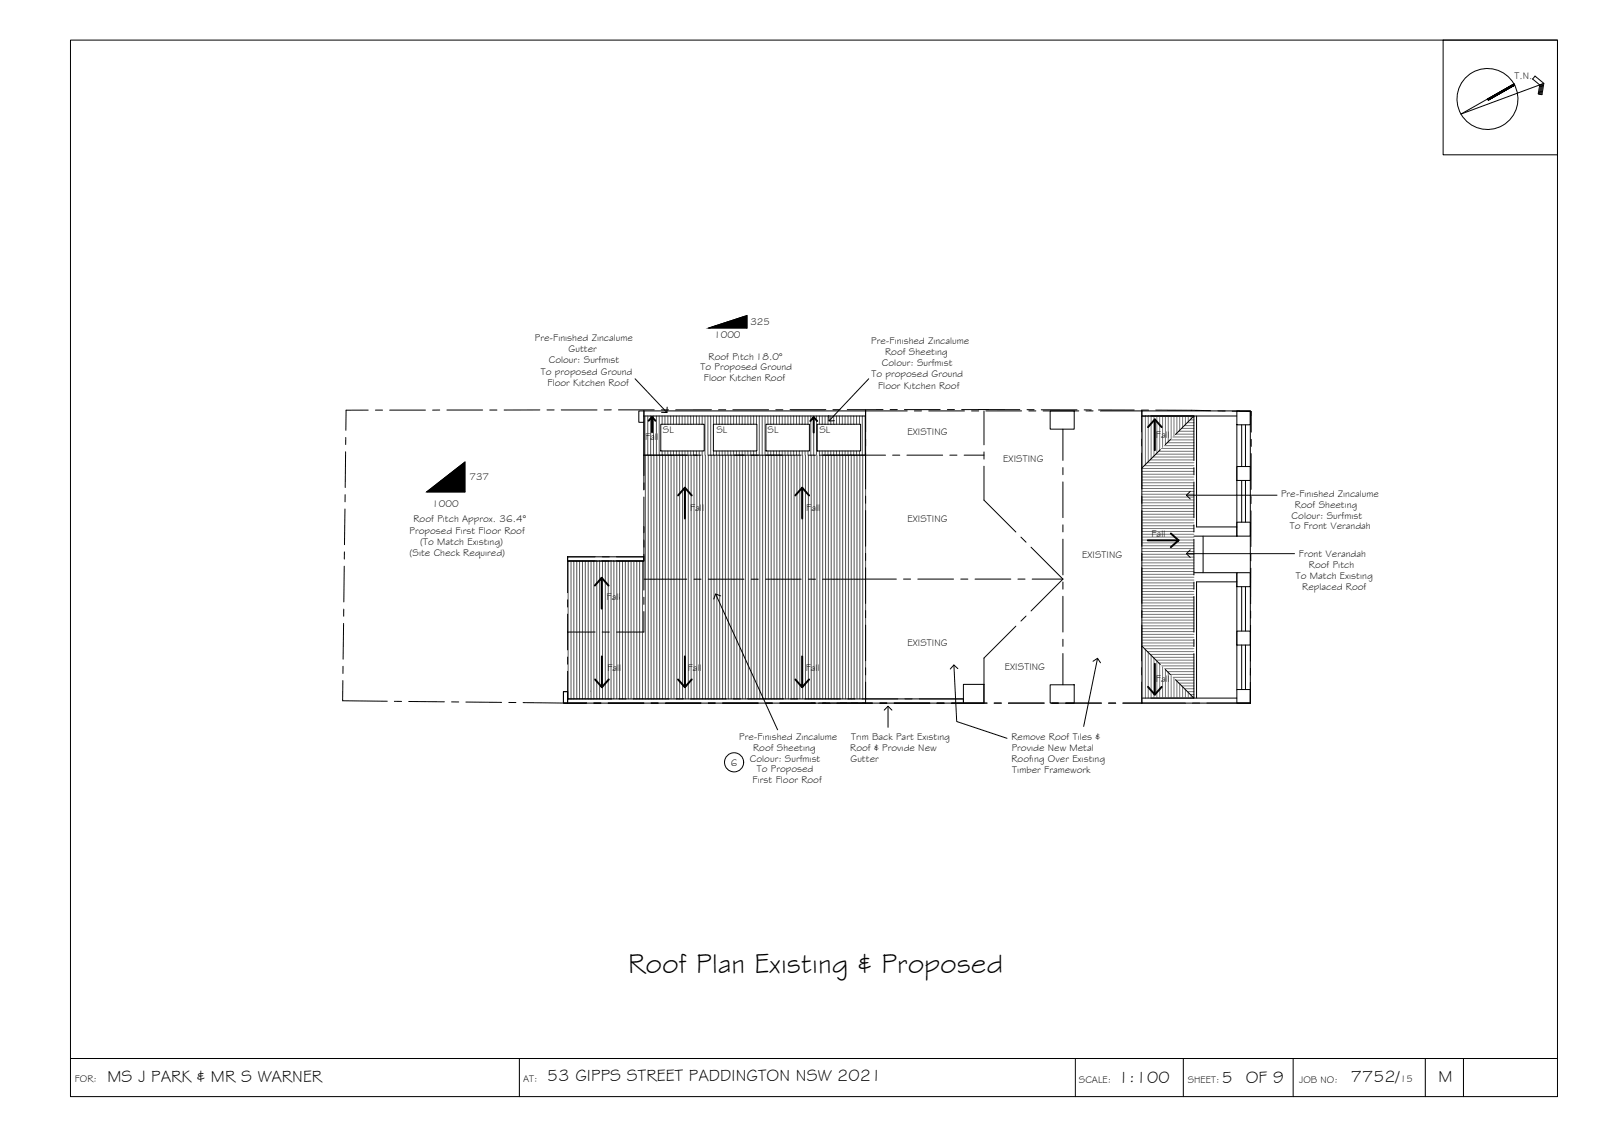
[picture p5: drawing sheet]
<svg xmlns="http://www.w3.org/2000/svg" width="420mm" height="297mm" viewBox="0 0 420 297" stroke-linecap="round" stroke-linejoin="round" font-family="sans-serif">
<!-- layer: HATCH -->
<g fill="none" stroke="#545454" stroke-width=".26">
<path d="M169.1 109.1v10.2M169.3 119.4v63.8M169.9 109.1v10.2M170 119.4v63.8M170.7 109.1v10.2M170.8 119.4v63.8M171.4 109.1v10.2M171.5 119.4v63.8M172.2 109.1v10.2M172.3 119.4v63.8M172.9 109.1v10.2M173 119.4v63.8"/>
<path d="M173.7 109.1v2.1M173.7 118.2v1.1M173.8 119.4v63.8M174.4 109.1v2.1M174.4 118.2v1.1M174.5 119.4v63.8M175.2 109.1v2.1M175.2 118.2v1.1M175.3 119.4v63.8M175.9 109.1v2.1M175.9 118.2v1.1M176 119.4v63.8"/>
<path d="M176.6 109.1v2.1M176.6 118.2v1.1M176.8 119.4v63.8M177.4 109.1v2.1M177.4 118.2v1.1M177.5 119.4v63.8M178.1 109.1v2.1M178.1 118.2v1.1M178.3 119.4v63.8M178.9 109.1v2.1M178.9 118.2v1.1M179 119.4v63.8"/>
<path d="M179.6 109.1v2.1M179.6 118.2v1.1M179.8 119.4v63.8M180.4 109.1v2.1M180.4 118.2v1.1M180.5 119.4v63.8M181.2 109.1v2.1M181.2 118.2v1.1M181.3 119.4v63.8M181.9 109.1v2.1M181.9 118.2v1.1M182 119.4v63.8"/>
<path d="M182.7 109.1v2.1M182.7 118.2v1.1M182.8 119.4v63.8M183.4 109.1v2.1M183.4 118.2v1.1M183.5 119.4v63.8M184.2 109.1v2.1M184.2 118.2v1.1M184.3 119.4v63.8M184.9 109.1v10.2M185 119.4v63.8M185.7 109.1v10.2"/>
<path d="M185.8 119.4v63.8M186.4 109.1v10.2M186.5 119.4v63.8M187.1 109.1v2.1M187.1 118.2v1.1M187.3 119.4v63.8M187.9 109.1v2.1M187.9 118.2v1.1M188 119.4v63.8M188.6 109.1v2.1M188.6 118.2v1.1M188.8 119.4v63.8"/>
<path d="M189.4 109.1v2.1M189.4 118.2v1.1M189.5 119.4v63.8M190.1 109.1v2.1M190.1 118.2v1.1M190.3 119.4v63.8M190.9 109.1v2.1M190.9 118.2v1.1M191 119.4v63.8M191.7 109.1v2.1M191.7 118.2v1.1M191.8 119.4v63.8"/>
<path d="M192.4 109.1v2.1M192.4 118.2v1.1M192.5 119.4v63.8M193.2 109.1v2.1M193.2 118.2v1.1M193.3 119.4v63.8M193.9 109.1v2.1M193.9 118.2v1.1M194 119.4v63.8M194.7 109.1v2.1M194.7 118.2v1.1M194.8 119.4v63.8"/>
<path d="M195.4 109.1v2.1M195.4 118.2v1.1M195.5 119.4v63.8M196.2 109.1v2.1M196.2 118.2v1.1M196.3 119.4v63.8M196.9 109.1v2.1M196.9 118.2v1.1M197 119.4v63.8M197.7 109.1v2.1M197.7 118.2v1.1M197.8 119.4v63.8"/>
<path d="M198.4 109.1v2.1M198.4 118.2v1.1M198.5 119.4v63.8M199.1 109.1v10.2M199.3 119.4v63.8M199.9 109.1v10.2M200 119.4v63.8M200.6 109.1v10.2M200.8 119.4v63.8M201.4 109.1v2.1M201.4 118.2v1.1M201.5 119.4v63.8"/>
<path d="M202.1 109.1v2.1M202.1 118.2v1.1M202.3 119.4v63.8M202.9 109.1v2.1M202.9 118.2v1.1M203 119.4v63.8M203.7 109.1v2.1M203.7 118.2v1.1M203.8 119.4v63.8M204.4 109.1v2.1M204.4 118.2v1.1M204.5 119.4v63.8"/>
<path d="M205.2 109.1v2.1M205.2 118.2v1.1M205.3 119.4v63.8M205.9 109.1v2.1M205.9 118.2v1.1M206 119.4v63.8M206.7 109.1v2.1M206.7 118.2v1.1M206.8 119.4v63.8M207.4 109.1v2.1M207.4 118.2v1.1M207.5 119.4v63.8"/>
<path d="M208.2 109.1v2.1M208.2 118.2v1.1M208.3 119.4v63.8M208.9 109.1v2.1M208.9 118.2v1.1M209 119.4v63.8M209.6 109.1v2.1M209.6 118.2v1.1M209.8 119.4v63.8M210.4 109.1v2.1M210.4 118.2v1.1M210.5 119.4v63.8"/>
<path d="M211.1 109.1v2.1M211.1 118.2v1.1M211.3 119.4v63.8M211.9 109.1v2.1M211.9 118.2v1.1M212 119.4v63.8M212.6 109.1v10.2M212.8 119.4v63.8M213.4 109.1v10.2M213.5 119.4v63.8M214.2 109.1v10.2M214.3 119.4v63.8"/>
<path d="M214.9 109.1v2.1M214.9 118.2v1.1M215 119.4v63.8M215.7 109.1v2.1M215.7 118.2v1.1M215.8 119.4v63.8M216.4 109.1v2.1M216.4 118.2v1.1M216.5 119.4v63.8M217.2 109.1v2.1M217.2 118.2v1.1M217.3 119.4v63.8"/>
<path d="M217.9 109.1v2.1M217.9 118.2v1.1M218 119.4v63.8M218.7 109.1v2.1M218.7 118.2v1.1M218.8 119.4v63.8M219.4 109.1v2.1M219.4 118.2v1.1M219.5 119.4v63.8M220.2 109.1v2.1M220.2 118.2v1.1M220.3 119.4v63.8"/>
<path d="M220.9 109.1v2.1M220.9 118.2v1.1M221 119.4v63.8M221.6 109.1v2.1M221.6 118.2v1.1M221.8 119.4v63.8M222.4 109.1v2.1M222.4 118.2v1.1M222.5 119.4v63.8M223.1 109.1v2.1M223.1 118.2v1.1M223.3 119.4v63.8"/>
<path d="M223.9 109.1v2.1M223.9 118.2v1.1M224 119.4v63.8M224.6 109.1v2.1M224.6 118.2v1.1M224.8 119.4v63.8M225.4 109.1v2.1M225.4 118.2v1.1M225.5 119.4v63.8M226.2 109.1v10.2M226.3 119.4v63.8M226.9 109.1v10.2"/>
<path d="M227 119.4v63.8M149 147.1v36.1M149.8 147.1v36.1M150.5 147.1v36.1M151.3 147.1v36.1M152 147.1v36.1M152.8 147.1v36.1M153.5 147.1v36.1M154.3 147.1v36.1M155 147.1v36.1M155.8 147.1v36.1M156.5 147.1v36.1"/>
<path d="M157.3 147.1v36.1M158 147.1v36.1M158.8 147.1v36.1M159.5 147.1v36.1M160.3 147.1v36.1M161 147.1v36.1M161.8 147.1v36.1M162.5 147.1v36.1M163.3 147.1v36.1M164 147.1v36.1M164.8 147.1v36.1M165.5 147.1v36.1"/>
<path d="M166.3 147.1v36.1M167 147.1v36.1M167.8 147.1v36.1M168.5 147.1v36.1"/>
</g>
<g fill="none" stroke="#767676" stroke-width=".26">
<path d="M299.7 109.1v13.4M300.4 109.1v12.7M301.1 109.1v11.9M301.9 109.1v11.2M302.4 119.8h10.7M302.6 109.1v10.4M303.1 119.1h10M303.4 109.1v9.7M303.9 118.3h9.2M304.2 109.1v8.9M304.6 117.6h8.5M304.9 109.1v8.2"/>
<path d="M305.4 116.8h7.7M305.7 109.1v7.5M306.1 116.1h7M306.4 109.1v6.7M306.9 115.3h6.2M307.2 109.1v6M307.6 114.6h5.5M307.9 109.1v5.2M308.4 113.8h4.7M308.7 109.1v4.5M309.1 113.1h4M309.4 109.1v3.7"/>
<path d="M309.9 112.3h3.2M310.2 109.1v2.9M310.6 111.6h2.5M310.9 109.1v2.2M311.4 110.8h1.7M311.6 109.1v1.4M312.1 110.1h1M312.4 109.1v.7M312.9 109.3h.2M299.5 139.3h13.6M299.5 138.6h13.6M299.5 137.8h13.6"/>
<path d="M299.5 137.1h13.6M299.5 136.3h13.6M299.5 135.6h13.6M299.5 134.8h13.6M299.5 134.1h13.6M299.5 133.3h13.6M299.5 132.6h13.6M299.5 131.8h13.6M299.5 131.1h13.6M299.5 130.3h13.6M299.5 129.6h13.6M299.5 128.8h13.6"/>
<path d="M299.5 128.1h13.6M299.5 127.3h13.6M299.5 126.6h13.6M299.5 125.8h13.6M299.5 125.1h13.6M299.5 124.3h13.6M299.5 123.6h13.6M299.5 122.8h13.6M300.1 122.1h13M300.9 121.3h12.2M301.6 120.6h11.5M299.5 159.6h13.6"/>
<path d="M299.5 158.8h13.6M299.5 158.1h13.6M299.5 157.3h13.6M299.5 156.6h13.6M299.5 155.8h13.6M299.5 155.1h13.6M299.5 154.3h13.6M299.5 153.6h13.6M299.5 152.8h13.6M299.5 152.1h13.6M299.5 151.3h13.6M299.5 150.6h13.6"/>
<path d="M299.5 149.8h13.6M299.5 149.1h13.6M299.5 148.3h13.6M299.5 147.6h13.6M299.5 146.8h13.6M299.5 146.1h13.6M299.5 145.3h13.6M299.5 144.6h13.6M299.5 143.8h13.6M299.5 143.1h13.6M299.5 142.3h13.6M299.5 141.6h13.6"/>
<path d="M299.5 140.8h13.6M299.5 140.1h13.6M299.5 169.3h13.6M299.5 168.6h13.6M299.5 167.8h13.6M299.5 167.1h13.6M299.5 166.3h13.6M299.5 165.6h13.6M299.5 164.8h13.6M299.5 164.1h13.6M299.5 163.3h13.6M299.5 162.6h13.6"/>
<path d="M299.5 161.8h13.6M299.5 161.1h13.6M299.5 160.3h13.6M299.7 169.6v13.4M300.2 170.1h12.9M300.4 170.3v12.7M300.9 170.8h12.2M301.1 171v12M301.7 171.6h11.4M301.9 171.8v11.2M302.4 172.3h10.7M302.6 172.5v10.5"/>
<path d="M303.2 173.1h9.9M303.4 173.3v9.7M303.9 173.8h9.2M304.2 174v9M304.7 174.6h8.4M304.9 174.8v8.2M305.4 175.3h7.7M305.7 175.5v7.5M306.2 176.1h6.9M306.4 176.3v6.7M306.9 176.8h6.2M307.2 177.1v5.9"/>
<path d="M307.7 177.6h5.4M307.9 177.8v5.2M308.4 178.3h4.7M308.7 178.6v4.4M309.2 179.1h3.9M309.4 179.3v3.7M309.9 179.8h3.2M310.2 180.1v2.9M310.7 180.6h2.4M310.9 180.8v2.2M311.4 181.3h1.7M311.6 181.6v1.4"/>
<path d="M312.2 182.1h.9M312.4 182.3v.7M312.9 182.8h.2"/>
</g>
<!-- layer: NEWWORK -->
<path d="M168.9 107.7h-1.4v3h1.4M168.9 107.7h58.1v11.7M168.9 107.7v11.7M168.9 109.1h58.1M148.9 146h20v1.1h-20zM147.8 181.3h1.1v3h-1.1zM148.9 183.2h103.8v1.1h-103.8" fill="none" stroke="#000" stroke-width=".26"/>
<!-- layer: BOUNDARY -->
<g fill="none" stroke="#000" stroke-width=".26">
<path d="M90.6 118.4l-.1 9.4M90.7 114.7v1.9M96.6 107.5h-5.8l-.1 5.3M98.5 107.5h1.8M102.2 107.5h9.4M115.3 107.5h-1.8M117.2 107.5h9.4M128.4 107.5h1.9M141.6 107.5h-9.4M143.5 107.5h1.8M147.2 107.5h9.4M160.3 107.5h-1.8"/>
<path d="M162.2 107.5h9.4M173.4 107.5h1.9M186.6 107.4l-9.4 .1M188.5 107.4h1.8M192.2 107.4h9.4M203.5 107.4h1.8M207.2 107.4h9.4M218.4 107.4h1.9M231.6 107.4h-9.4M233.5 107.4h1.8M237.2 107.4h9.4M248.5 107.4h1.8"/>
<path d="M252.2 107.4h15.3M269.4 107.4h1.8M273.1 107.4l9.4 .1M284.3 107.5h1.9M288.1 107.5h9.4M299.3 107.5h1.9M303.1 107.5l14.4 .2M319.4 107.7l1.9 .1M323.2 107.8l5 .1v5.4M328.1 118.9v9.4M328.2 115.2v1.8M90.5 133.4l-.2 9.4"/>
<path d="M90.5 129.7v1.9M328.1 133.9v9.4M328.1 130.2v1.9M90.2 159.7l-.1 1.9M90.3 148.4l-.1 9.4M90.3 144.7v1.9M328 145.2v1.9M328 148.9v9.4M89.9 178.4v5.3l11.7 .1M90 174.7l-.1 1.9M90.1 163.4l-.1 9.4M327.9 178.9v5.4h-11.4"/>
<path d="M328 175.2l-.1 1.9M328 163.9v9.4M328 160.2v1.8M103.4 183.9h1.9M107.2 183.9l9.4 .1M118.4 184h1.9M122.2 184.1h9.4M133.4 184.2h1.9M137.2 184.2l16.7 .1M155.7 184.3h1.9M159.5 184.3h9.4M170.7 184.3h1.9"/>
<path d="M174.5 184.3h9.4M185.7 184.3h1.9M189.5 184.3h9.4M200.7 184.3h1.9M204.5 184.3h9.4M215.7 184.3h1.9M219.5 184.3h9.4M230.7 184.3h1.9M234.5 184.3h9.4M245.7 184.3h1.9M249.5 184.3h9.4M260.7 184.3h1.9"/>
<path d="M264.5 184.3h9.4M275.7 184.3h1.9M279.5 184.3h9.4M290.8 184.3h1.8M294.5 184.3h16.4M312.8 184.3h1.8"/>
</g>
<!-- layer: EXISTING -->
<g fill="none" stroke="#000" stroke-width=".26">
<path d="M299.5 107.7h28.4v76.6h-28.4zM301.8 109.1h22.6M313.8 109.1v29h10.6M324.4 107.7h3.5v3.7h-3.5zM324.4 111.4v29.2M325.7 111.4v10.9M326.7 111.4v10.9M324.4 136.9h3.5v3.7h-3.5zM324.4 122.3h3.5v3.7h-3.5zM325.7 126v10.9M326.7 126v10.9M313.1 150.1h11.3v30.7"/>
<path d="M313.1 140.6h11.3M315.5 140.6v9.5M324.4 150.1h3.5v3.7h-3.5zM324.4 152.5h-10.6v30.5M325.7 153.8v11.7M326.7 153.8v11.7M324.4 165.5h3.5v3.6h-3.5zM325.7 169.1v11.7M326.7 169.1v11.7M301.8 183h22.6M324.4 180.8h3.5v3.5h-3.5z"/>
</g>
<!-- layer: ROOFPLAN EXIST. -->
<g fill="none" stroke="#000" stroke-width=".26">
<path d="M227 107.7h.1M227 107.7h10.9M227 119.3h5.2M227 107.7v5.5M227 115.1v1.9M227 118.8v9.4M234.1 119.3h1.9M237.9 119.3h9.3M239.8 107.7h1.9M243.6 107.7h9.3M249.1 119.3h1.9M252.9 119.3h5.2"/>
<path d="M254.8 107.7h1.9M258.1 107.7v8.9M258.1 118.5v1.9M258.6 107.7h9.3M269.8 107.7h1.9M273.6 107.7h9.3M275.4 107.7h6.3v4.8h-6.3zM278.8 112.5v8.2M284.8 107.7h1.9M288.6 107.7h10.9v5.5M299.5 115.1v1.9M299.5 118.8v9.4"/>
<path d="M227 130.1v1.9M227 133.8v9.4M258.1 122.2v8.9l8.3 8.4M278.8 122.6v1.9M278.8 126.3v9.4M278.8 137.6v1.9M299.5 130.1v1.9M299.5 133.8v9.4M156.1 146h-7.2v1.1M157.9 146h1.9M161.7 146h7.2M227 151.8h8.1"/>
<path d="M227 145.1v1.9M227 148.8v9.4M237 151.8h1.8M240.7 151.8h9.4M252 151.8h1.8M255.7 151.8h9.4M267 151.8h1.8M267.8 140.8l1.3 1.3M270.4 143.5l8.4 8.3M270.7 151.8h8.1M278.8 141.3v9.4M278.8 152.6v1.9"/>
<path d="M278.8 156.3v9.4M278.8 151.8l-8.4 8.4M299.5 145.1v1.9M299.5 148.8v9.4M227 160.1v1.9M227 163.8v9.4M227 175.1v1.9M227 178.8v5.5M252.7 179.4h5.4v4.9h-5.4zM266.4 164.2l-8.3 8.3v11.8M269.1 161.5l-1.3 1.3M275.4 179.5h6.3v4.8h-6.3z"/>
<path d="M278.8 167.6v1.9M278.8 171.3v8.2M299.5 160.1v1.9M299.5 163.8v9.4M299.5 175.1v1.9M299.5 178.8v5.5h-5M155.7 184.3h1.9M159.5 184.3h9.4M160.5 183.2h-11.6v-1.9h-1.1v3h6.1M162.3 183.2h1.9M166.1 183.2h9.4M170.7 184.3h1.9"/>
<path d="M174.5 184.3h9.4M177.3 183.2h1.9M181.1 183.2h9.4M185.7 184.3h1.9M189.5 184.3h9.4M192.3 183.2h1.9M196.1 183.2h9.4M200.7 184.3h1.9M204.5 184.3h9.4M207.3 183.2h1.9M211.1 183.2h9.4M214.7 184.3h4.7"/>
<path d="M219.5 184.3h9.4M222.3 183.2h1.9M226.1 183.2h9.4M230.7 184.3h1.9M234.5 184.3h9.4M237.3 183.2h1.9M241.1 183.2h11.6M245.7 184.3h1.9M249.5 184.3h9.4M260.7 184.3h1.9M264.5 184.3h9.4M275.7 184.3h1.9"/>
<path d="M279.5 184.3h9.4M290.8 184.3h1.8"/>
</g>
<!-- layer: BORDER -->
<g fill="none" stroke="#000" stroke-width=".26">
<path d="M18.5 10.5h390v277h-390zM378.5 10.5h30v30.1h-30zM397.3 22.3l-7 4M404.1 22.2l-.4 2.5M404.4 22.1l-.5 2.7M404.7 22l-.5 2.8M404.9 21.9l-.5 2.9-1-.1 .4-2.4-1.8-1.6 .6-.7 2.3 1.9-21.7 8 13.9-7.9M18.5 277.5h390M136.2 277.5v10M282 277.5v10M310.4 277.5v10M339.2 277.5v10"/>
<path d="M373.8 277.5v10M383.8 277.5v10"/>
<circle cx="390.1" cy="26" r="8"/>
</g>
<!-- layer: TEXT -->
<g fill="none" stroke="#000" stroke-width=".51">
<path d="M170.1 110.3l.9-1v4M171 109.3l.9 1M212.5 110.4l.9-1v4M213.4 109.4l.9 1M301.1 112l1.8-2v8M302.9 110l1.8 2M177.8 129.9l1.8-2v8M179.6 127.9l1.8 2M208.6 129.9l1.8-2v8M210.4 127.9l1.8 2M307.1 139.9l2 1.8M156 153.5l1.8-2v8.1"/>
<path d="M157.8 151.5l1.8 2M301 141.7h8.1l-2 1.8M157.9 172.1v8.1l-1.8-2.1M159.7 178.1l-1.8 2.1M179.6 172.1v8.1l-1.8-2.1M181.4 178.1l-1.8 2.1M210.4 172.1v8.1l-1.8-2.1M212.2 178.1l-1.8 2.1M302.9 174v8.1l-1.8-2M304.7 180.1l-1.8 2"/>
</g>
<!-- layer: EXISTING FF -->
<path d="M154.9 181.2h.1" fill="none" stroke="#545454" stroke-width=".26"/>
<!-- layer: ROOFPLAN NEW -->
<g fill="none" stroke="#000" stroke-width=".26">
<path d="M180.1 119.3h-11.2v5.4M182 119.3h1.9M185.8 119.3h9.3M197 119.3h1.9M200.8 119.3h9.3M212 119.3h1.9M215.8 119.3h11.2M304.3 117.9l-4.8 4.8M307 115.2l-1.4 1.4M308.3 113.9l4.8-4.8h-13.6h13.6v11.6M168.9 126.6v1.9M168.9 130.3v9.4"/>
<path d="M313.1 122.6v1.9M313.1 126.4v9.3M313.1 137.6v1.9M148.9 157.3v1.8M156.1 147.1h-7.2v8.3M157.9 147.1h1.9M161.7 147.1h7.2M168.9 151.8h11.2M168.9 141.6v1.9M168.9 145.3v9.4M168.9 156.6v1.8M182 151.8h1.9"/>
<path d="M185.8 151.8h9.3M197 151.8h1.9M200.8 151.8h9.3M212 151.8h1.9M215.8 151.8h11.2M313.1 141.4v9.3M313.1 152.6v1.9M313.1 156.4v9.3M148.9 165.7h7.2M148.9 161v9.4M148.9 172.3v1.8M148.9 176v8.3"/>
<path d="M157.9 165.7h1.9M168.9 160.3v5.4h-7.2M299.5 169.4l4.8 4.8M305.6 175.5l1.4 1.4M308.3 178.2l4.8 4.8M313.1 171.4v11.6h-13.6M313.1 167.6v1.9"/>
</g>
<!-- layer: INSULCLAD -->
<path d="M182.9 119.3h-14v9.1M192.6 119.3h12.6M214.9 119.3h12.1M168.9 138.1v9h-20" fill="none" stroke="#000" stroke-width=".26"/>
<!-- layer: WINDOWS -->
<path d="M173.3 111.2h11.4v7h-11.4zM187.1 111.2h11.4v7h-11.4zM200.9 111.2h11.4v7h-11.4zM214.3 111.2h11.4v7h-11.4z" fill="none" stroke="#000" stroke-width=".26"/>
<!-- layer: 0 -->
<g fill="none" stroke="#000" stroke-width=".26">
<path d="M166.6 99.3l8.3 8.9M227.8 99.3l-10.4 11.1M175 106.7l-.1 1.5-1.4-.1M217.4 108.9v1.5l1.4-.1M311.2 129.8h23.7M312.2 128.8l-1 1 1 1M187.7 155.7l16.2 35.6M189 156.2l-1.3-.5-.5 1.3M311.2 145.2h28.3M312.2 144.2l-1 1 1 1M250.2 174.3l.7 14.9 13.2 4.4M251.2 175.3l-1-1-1 1.1"/>
<path d="M286.7 173.4l1.2-.8 .7 1.2M287.9 172.6l-3.7 17.9M231.9 186.2l1-1 1 1M232.9 185.2v5.5"/>
</g>
<!-- layer: TEXT -->
<path d="M185.9 86l10-3.3v3.3zM111.9 129l10-7.8v7.8z" fill="#000" stroke="#000" stroke-width=".26"/>
<g fill="none" stroke="#000" stroke-width=".26">
<path d="M185.9 86l10-3.3v3.3zM111.9 129l10-7.8v7.8z"/>
<circle cx="192.5" cy="199.9" r="2.51"/>
</g>
<!-- layer: BORDER -->
<g fill="#000" stroke="#000" stroke-width=".26">
<path d="M390.1 26l7-4zM390.2 26l6.9-4 .1 .3z"/>
<path d="M390.2 26l.1 .3 6.9-4zM390.3 26.3l6.9-4z"/>
</g>
<text font-size="7.5" x="164.8" y="255.1">Roof Plan Existing &amp; Proposed</text>
<g font-size="4.5">
<text x="28.2" y="283.6">MS J PARK &amp; MR S WARNER</text>
<text x="143.5" y="283.5">53 GIPPS STREET PADDINGTON NSW 2021</text>
<text x="293.2" y="283.9">1:100</text>
<text x="320.4" y="283.8">5</text>
<text x="326.7" y="283.8">OF 9</text>
<text x="354.3" y="283.7">7752/</text>
<text x="377.3" y="283.7">M</text>
</g>
<g font-size="2.6">
<text x="397.2" y="20.8">T.N.</text>
<text x="140.3" y="89.4">Pre-Finished Zincalume</text>
<text x="187.3" y="88.6">1000</text>
<text x="196.8" y="85.2">325</text>
<text x="143.9" y="95.2">Colour: Surfmist</text>
<text x="149.1" y="92.3">Gutter</text>
<text x="185.9" y="94.4">Roof Pitch 18.0°</text>
<text x="228.5" y="90.1">Pre-Finished Zincalume</text>
<text x="231.3" y="95.9">Colour: Surfmist</text>
<text x="232.2" y="93">Roof Sheeting</text>
<text x="141.9" y="98.3">To proposed Ground</text>
<text x="143.6" y="101.3">Floor Kitchen Roof</text>
<text x="183.7" y="96.9">To Proposed Ground</text>
<text x="184.6" y="99.9">Floor Kitchen Roof</text>
<text x="228.6" y="98.9">To proposed Ground</text>
<text x="230.3" y="101.9">Floor Kitchen Roof</text>
<text x="173.9" y="113.4">SL</text>
<text x="187.9" y="113.4">SL</text>
<text x="201.3" y="113.4">SL</text>
<text x="214.9" y="113.4">SL</text>
<text x="169.2" y="115.5">Fall</text>
<text x="238" y="114.1">EXISTING</text>
<text x="303.2" y="114.8">Fall</text>
<text x="123.1" y="125.8">737</text>
<text x="263.1" y="121.2">EXISTING</text>
<text x="336" y="130.3">Pre-Finished Zincalume</text>
<text x="108.5" y="136.9">Roof Pitch Approx. 36.4°</text>
<text x="113.4" y="133">1000</text>
<text x="181" y="134">Fall</text>
<text x="211.5" y="134">Fall</text>
<text x="238" y="136.9">EXISTING</text>
<text x="338.8" y="136.1">Colour: Surfmist</text>
<text x="339.6" y="133.2">Roof Sheeting</text>
<text x="107.4" y="139.9">Proposed First Floor Roof</text>
<text x="110.2" y="142.8">(To Match Existing)</text>
<text x="302" y="140.9">Fall</text>
<text x="338.3" y="138.7">To Front Verandah</text>
<text x="107.4" y="145.7">(Site Check Required)</text>
<text x="283.8" y="146.2">EXISTING</text>
<text x="340.7" y="146">Front Verandah</text>
<text x="343.3" y="148.9">Roof Pitch</text>
<text x="339.8" y="151.8">To Match Existing</text>
<text x="341.6" y="154.8">Replaced Roof</text>
<text x="159.1" y="157.2">Fall</text>
<text x="238" y="169.3">EXISTING</text>
<text x="159.3" y="176">Fall</text>
<text x="180.4" y="176">Fall</text>
<text x="211.3" y="176">Fall</text>
<text x="263.6" y="175.5">EXISTING</text>
<text x="303.2" y="178.7">Fall</text>
<text x="193.9" y="193.9">Pre-Finished Zincalume</text>
<text x="197.5" y="196.9">Roof Sheeting</text>
<text x="223" y="196.9">Roof &amp; Provide New</text>
<text x="223.2" y="193.9">Trim Back Part Existing</text>
<text x="265.3" y="194">Remove Roof Tiles &amp;</text>
<text x="265.4" y="196.9">Provide New Metal</text>
<text x="191.7" y="200.7">6</text>
<text x="196.7" y="199.8">Colour: Surfmist</text>
<text x="198.5" y="202.5">To Proposed</text>
<text x="223.1" y="199.8">Gutter</text>
<text x="265.3" y="199.8">Roofing Over Existing</text>
<text x="265.5" y="202.7">Timber Framework</text>
<text x="197.4" y="205.4">First Floor Roof</text>
<text x="19.6" y="283.7">FOR:</text>
<text x="137.2" y="283.6">AT:</text>
<text x="282.9" y="283.9">SCALE:</text>
<text x="311.5" y="283.9">SHEET:</text>
<text x="340.7" y="283.9">JOB NO:</text>
<text x="367.2" y="283.7">15</text>
</g>
</svg>
